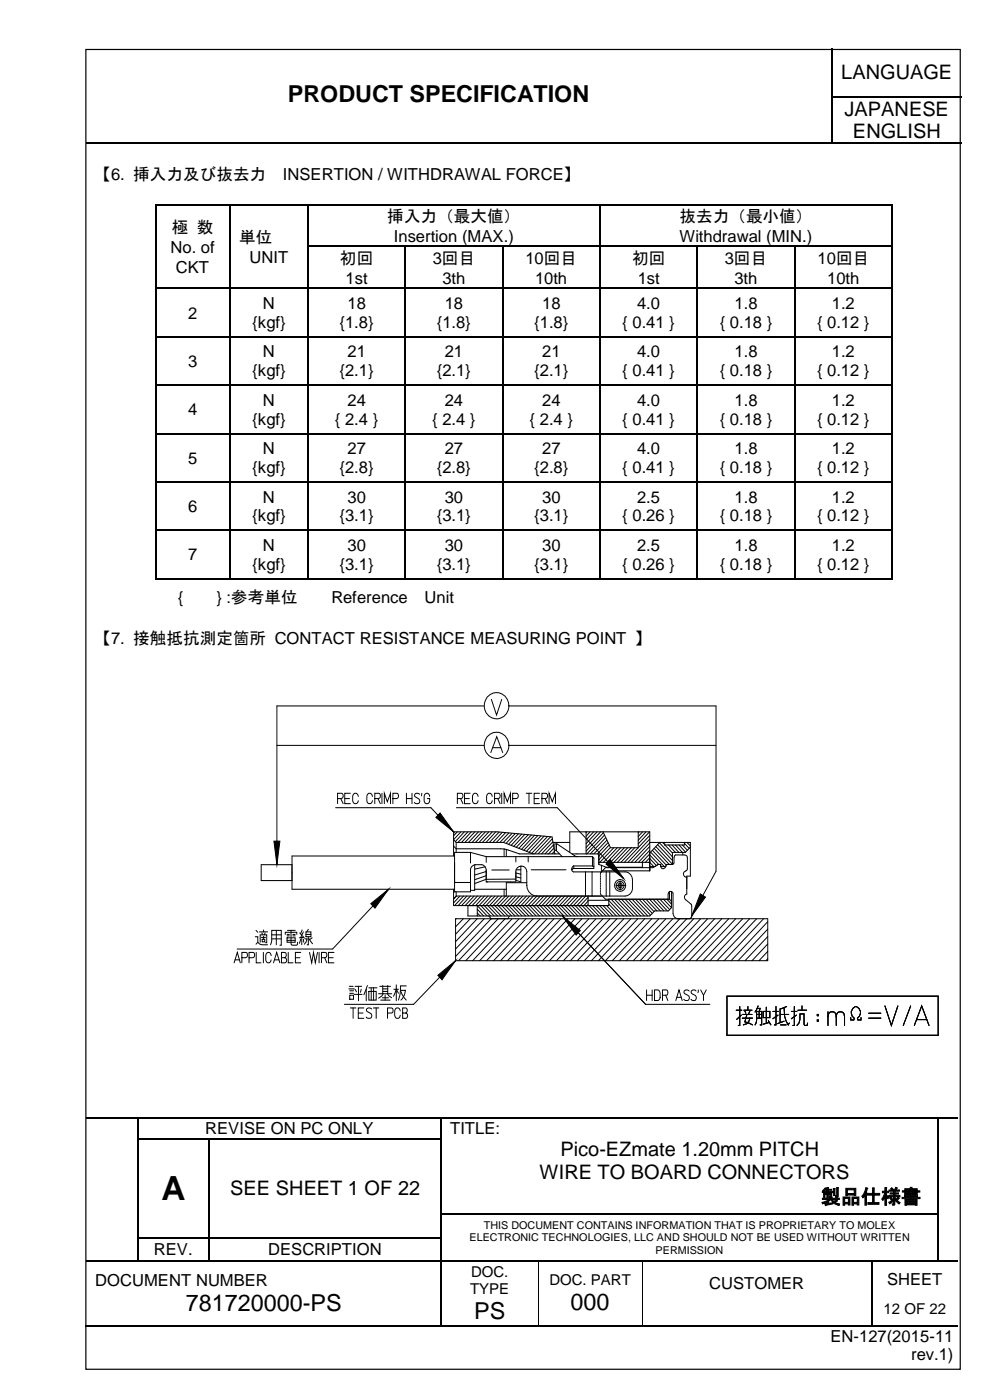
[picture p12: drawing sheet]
<svg xmlns="http://www.w3.org/2000/svg" width="210mm" height="297mm" viewBox="0 0 210 297" stroke-linecap="round" stroke-linejoin="round" font-family="sans-serif">
<g fill="none" stroke="#000" stroke-width=".25">
<path d="M176.4 10.2v10.2M18.2 30.4h158M176.4 20.6v9.7M176.5 20.5h27.4M176.5 30.4h27.4M18.2 237.2h10.9M29.3 237.3v4.2M29.4 237.2h64M93.5 237.3v4.2M93.6 237.2h105.2M198.9 237.3v4.2M199 237.2h4.1"/>
<path d="M29.3 241.8v5M29.3 247.1v5M29.3 252.3v5.1M29.3 257.7v4.7M29.4 241.7h14.8M44.3 241.8v5M44.3 247.1v5M44.3 252.3v5.1M44.3 257.7v4.7M44.5 241.7h48.9M93.5 241.8v5M93.5 247.1v5"/>
<path d="M93.5 252.3v5.1M93.5 257.7v4.7M93.6 257.5h105.2M198.9 241.8v5M198.9 247.1v5M198.9 252.3v5.1M198.9 257.7v4.7M18.2 267.5h10.9M29.3 262.7v4.7M29.4 262.5h14.8M29.4 267.5h14.8M44.3 262.7v4.7"/>
<path d="M44.5 262.5h48.9M44.5 267.5h48.9M93.5 262.7v4.7M93.5 267.6v13.5M93.6 267.5h20.4M114.3 267.5h21.7M136.3 267.5h48.4M184.8 267.6v13.5M184.9 267.5h13.9M198.9 262.7v4.7M199 267.5h4.1M18 281.2h75.4"/>
<path d="M93.6 281.2h20.4M114.3 281.2h21.7M136.3 281.2h48.4M184.9 281.2h18.2"/>
</g>
<g fill="#000">
<path d="M176.2 20.4h.3v.2h-.3z" fill-rule="evenodd"/>
<path d="M176.2 30.3h.3v.3h-.3z" fill-rule="evenodd"/>
<path d="M29.1 237.1h.3v.2h-.3z" fill-rule="evenodd"/>
<path d="M93.4 237.1h.2v.2h-.2z" fill-rule="evenodd"/>
<path d="M198.8 237.1h.2v.2h-.2z" fill-rule="evenodd"/>
<path d="M29.1 241.5h.3v.3h-.3z" fill-rule="evenodd"/>
<path d="M29.1 246.8h.3v.3h-.3z" fill-rule="evenodd"/>
<path d="M29.1 252.1h.3v.2h-.3z" fill-rule="evenodd"/>
<path d="M29.1 257.4h.3v.3h-.3z" fill-rule="evenodd"/>
<path d="M44.2 241.5h.3v.3h-.3z" fill-rule="evenodd"/>
<path d="M44.2 246.8h.3v.3h-.3z" fill-rule="evenodd"/>
<path d="M44.2 252.1h.3v.2h-.3z" fill-rule="evenodd"/>
<path d="M44.2 257.4h.3v.3h-.3z" fill-rule="evenodd"/>
<path d="M93.4 241.5h.2v.3h-.2z" fill-rule="evenodd"/>
<path d="M93.4 246.8h.2v.3h-.2z" fill-rule="evenodd"/>
<path d="M93.4 252.1h.2v.2h-.2z" fill-rule="evenodd"/>
<path d="M93.4 257.4h.2v.3h-.2z" fill-rule="evenodd"/>
<path d="M198.8 241.5h.2v.3h-.2z" fill-rule="evenodd"/>
<path d="M198.8 246.8h.2v.3h-.2z" fill-rule="evenodd"/>
<path d="M198.8 252.1h.2v.2h-.2z" fill-rule="evenodd"/>
<path d="M198.8 257.4h.2v.3h-.2z" fill-rule="evenodd"/>
<path d="M29.1 262.4h.3v.3h-.3z" fill-rule="evenodd"/>
<path d="M29.1 267.4h.3v.2h-.3z" fill-rule="evenodd"/>
<path d="M44.2 262.4h.3v.3h-.3z" fill-rule="evenodd"/>
<path d="M44.2 267.4h.3v.2h-.3z" fill-rule="evenodd"/>
<path d="M93.4 262.4h.2v.3h-.2z" fill-rule="evenodd"/>
<path d="M93.4 267.4h.2v.2h-.2z" fill-rule="evenodd"/>
<path d="M114 267.4h.3v.2h-.3z" fill-rule="evenodd"/>
<path d="M136 267.4h.3v.2h-.3z" fill-rule="evenodd"/>
<path d="M184.7 267.4h.2v.2h-.2z" fill-rule="evenodd"/>
<path d="M198.8 262.4h.2v.3h-.2z" fill-rule="evenodd"/>
<path d="M198.8 267.4h.2v.2h-.2z" fill-rule="evenodd"/>
<path d="M93.4 281.1h.2v.2h-.2z" fill-rule="evenodd"/>
<path d="M114 281.1h.3v.2h-.3z" fill-rule="evenodd"/>
<path d="M136 281.1h.3v.2h-.3z" fill-rule="evenodd"/>
<path d="M184.7 281.1h.2v.2h-.2z" fill-rule="evenodd"/>
</g>
<path d="M114.1 267.6v13.5M136.1 267.6v13.5" fill="none" stroke="#000" stroke-width=".21"/>
<path d="M58.5 15.8h112.4v9.7h-112.4z" fill-rule="evenodd" fill="#fff"/>
<g fill="none" stroke="#000" stroke-width=".25">
<path d="M18.2 10.5h185.4v280h-185.4zM33 43.5v8.7M33 52.4v8.7M33.1 43.4h15.5M48.8 43.5v8.7M48.8 52.4v8.7M48.9 43.4h16.3M65.3 43.5v8.7M65.3 52.4v8.7M65.4 43.4h61.7M65.4 52.3h20.4M86 52.4v8.7"/>
<path d="M86.1 52.3h20.4M106.6 52.4v8.7M106.7 52.3h20.4M127.2 43.5v8.7M127.2 52.4v8.7M127.4 43.4h61.6M127.4 52.3h20.3M147.9 52.4v8.7M148 52.3h20.4M168.5 52.4v8.7M168.6 52.3h20.4M189.1 43.5v8.7"/>
<path d="M189.1 52.4v8.7M33 61.3v10M33 71.6v10M33.1 61.2h15.5M33.1 71.5h15.5M48.8 61.3v10M48.8 71.6v10M48.9 61.2h16.3M48.9 71.5h16.3M65.3 61.3v10M65.3 71.6v10M65.4 61.2h20.4"/>
<path d="M65.4 71.5h20.4M86 61.3v10M86 71.6v10M86.1 61.2h20.4M86.1 71.5h20.4M106.6 61.3v10M106.6 71.6v10M106.7 61.2h20.4M106.7 71.5h20.4M127.2 61.3v10M127.2 71.6v10M127.4 61.2h20.3"/>
<path d="M127.4 71.5h20.3M147.9 61.3v10M147.9 71.6v10M148 61.2h20.4M148 71.5h20.4M168.5 61.3v10M168.5 71.6v10M168.6 61.2h20.4M168.6 71.5h20.4M189.1 61.3v10M189.1 71.6v10M33 81.8v10.1"/>
<path d="M33 92.1v10M33.1 81.7h15.5M33.1 92h15.5M48.8 81.8v10.1M48.8 92.1v10M48.9 81.7h16.3M48.9 92h16.3M65.3 81.8v10.1M65.3 92.1v10M65.4 81.7h20.4M65.4 92h20.4M86 81.8v10.1"/>
<path d="M86 92.1v10M86.1 81.7h20.4M86.1 92h20.4M106.6 81.8v10.1M106.6 92.1v10M106.7 81.7h20.4M106.7 92h20.4M127.2 81.8v10.1M127.2 92.1v10M127.4 81.7h20.3M127.4 92h20.3M147.9 81.8v10.1"/>
<path d="M147.9 92.1v10M148 81.7h20.4M148 92h20.4M168.5 81.8v10.1M168.5 92.1v10M168.6 81.7h20.4M168.6 92h20.4M189.1 81.8v10.1M189.1 92.1v10M33 102.4v10M33 112.7v10M33.1 102.3h15.5"/>
<path d="M33.1 112.5h15.5M48.8 102.4v10M48.8 112.7v10M48.9 102.3h16.3M48.9 112.5h16.3M65.3 102.4v10M65.3 112.7v10M65.4 102.3h20.4M65.4 112.5h20.4M86 102.4v10M86 112.7v10M86.1 102.3h20.4"/>
<path d="M86.1 112.5h20.4M106.6 102.4v10M106.6 112.7v10M106.7 102.3h20.4M106.7 112.5h20.4M127.2 102.4v10M127.2 112.7v10M127.4 102.3h20.3M127.4 112.5h20.3M147.9 102.4v10M147.9 112.7v10M148 102.3h20.4"/>
<path d="M148 112.5h20.4M168.5 102.4v10M168.5 112.7v10M168.6 102.3h20.4M168.6 112.5h20.4M189.1 102.4v10M189.1 112.7v10M33.1 122.8h15.5M48.9 122.8h16.3M65.4 122.8h20.4M86.1 122.8h20.4M106.7 122.8h20.4"/>
<path d="M127.4 122.8h20.3M148 122.8h20.4M168.6 122.8h20.4"/>
</g>
<g fill="#000">
<path d="M93.3 172.5l2.9 4-3.8-3.1zM58.1 178.5h1.2l-.6 4.9zM78.6 191.7l3.8-3-2.9 4zM119.2 194.3l3.8 3.1-.9 1zM129.4 182.4l2.8 4-3.7-3.1zM148.5 189.6l1.1 .7-2.9 4zM92.8 206.9l3.8-3.1-2.9 4.1z"/>
<path d="M32.9 43.3h.2v.2h-.2z" fill-rule="evenodd"/>
<path d="M32.9 43.3h.2v.2h-.2z" fill-rule="evenodd"/>
<path d="M32.9 52.2h.2v.2h-.2z" fill-rule="evenodd"/>
<path d="M48.6 43.3h.3v.2h-.3z" fill-rule="evenodd"/>
<path d="M48.6 52.2h.3v.2h-.3z" fill-rule="evenodd"/>
<path d="M65.2 43.3h.2v.2h-.2z" fill-rule="evenodd"/>
<path d="M65.2 52.2h.2v.2h-.2z" fill-rule="evenodd"/>
<path d="M85.8 52.2h.3v.2h-.3z" fill-rule="evenodd"/>
<path d="M106.5 52.2h.2v.2h-.2z" fill-rule="evenodd"/>
<path d="M127.1 43.3h.3v.2h-.3z" fill-rule="evenodd"/>
<path d="M127.1 52.2h.3v.2h-.3z" fill-rule="evenodd"/>
<path d="M147.7 52.2h.3v.2h-.3z" fill-rule="evenodd"/>
<path d="M168.4 52.2h.2v.2h-.2z" fill-rule="evenodd"/>
<path d="M189 43.3h.3v.2h-.3z" fill-rule="evenodd"/>
<path d="M189 43.3h.3v.2h-.3z" fill-rule="evenodd"/>
<path d="M189 52.2h.3v.2h-.3z" fill-rule="evenodd"/>
<path d="M32.9 61.1h.2v.2h-.2z" fill-rule="evenodd"/>
<path d="M32.9 71.3h.2v.3h-.2z" fill-rule="evenodd"/>
<path d="M48.6 61.1h.3v.2h-.3z" fill-rule="evenodd"/>
<path d="M48.6 71.3h.3v.3h-.3z" fill-rule="evenodd"/>
<path d="M65.2 61.1h.2v.2h-.2z" fill-rule="evenodd"/>
<path d="M65.2 71.3h.2v.3h-.2z" fill-rule="evenodd"/>
<path d="M85.8 61.1h.3v.2h-.3z" fill-rule="evenodd"/>
<path d="M85.8 71.3h.3v.3h-.3z" fill-rule="evenodd"/>
<path d="M106.5 61.1h.2v.2h-.2z" fill-rule="evenodd"/>
<path d="M106.5 71.3h.2v.3h-.2z" fill-rule="evenodd"/>
<path d="M127.1 61.1h.3v.2h-.3z" fill-rule="evenodd"/>
<path d="M127.1 71.3h.3v.3h-.3z" fill-rule="evenodd"/>
<path d="M147.7 61.1h.3v.2h-.3z" fill-rule="evenodd"/>
<path d="M147.7 71.3h.3v.3h-.3z" fill-rule="evenodd"/>
<path d="M168.4 61.1h.2v.2h-.2z" fill-rule="evenodd"/>
<path d="M168.4 71.3h.2v.3h-.2z" fill-rule="evenodd"/>
<path d="M189 61.1h.3v.2h-.3z" fill-rule="evenodd"/>
<path d="M189 71.3h.3v.3h-.3z" fill-rule="evenodd"/>
<path d="M32.9 81.6h.2v.2h-.2z" fill-rule="evenodd"/>
<path d="M32.9 91.9h.2v.2h-.2z" fill-rule="evenodd"/>
<path d="M48.6 81.6h.3v.2h-.3z" fill-rule="evenodd"/>
<path d="M48.6 91.9h.3v.2h-.3z" fill-rule="evenodd"/>
<path d="M65.2 81.6h.2v.2h-.2z" fill-rule="evenodd"/>
<path d="M65.2 91.9h.2v.2h-.2z" fill-rule="evenodd"/>
<path d="M85.8 81.6h.3v.2h-.3z" fill-rule="evenodd"/>
<path d="M85.8 91.9h.3v.2h-.3z" fill-rule="evenodd"/>
<path d="M106.5 81.6h.2v.2h-.2z" fill-rule="evenodd"/>
<path d="M106.5 91.9h.2v.2h-.2z" fill-rule="evenodd"/>
<path d="M127.1 81.6h.3v.2h-.3z" fill-rule="evenodd"/>
<path d="M127.1 91.9h.3v.2h-.3z" fill-rule="evenodd"/>
<path d="M147.7 81.6h.3v.2h-.3z" fill-rule="evenodd"/>
<path d="M147.7 91.9h.3v.2h-.3z" fill-rule="evenodd"/>
<path d="M168.4 81.6h.2v.2h-.2z" fill-rule="evenodd"/>
<path d="M168.4 91.9h.2v.2h-.2z" fill-rule="evenodd"/>
<path d="M189 81.6h.3v.2h-.3z" fill-rule="evenodd"/>
<path d="M189 91.9h.3v.2h-.3z" fill-rule="evenodd"/>
<path d="M32.9 102.1h.2v.3h-.2z" fill-rule="evenodd"/>
<path d="M32.9 112.4h.2v.3h-.2z" fill-rule="evenodd"/>
<path d="M48.6 102.1h.3v.3h-.3z" fill-rule="evenodd"/>
<path d="M48.6 112.4h.3v.3h-.3z" fill-rule="evenodd"/>
<path d="M65.2 102.1h.2v.3h-.2z" fill-rule="evenodd"/>
<path d="M65.2 112.4h.2v.3h-.2z" fill-rule="evenodd"/>
<path d="M85.8 102.1h.3v.3h-.3z" fill-rule="evenodd"/>
<path d="M85.8 112.4h.3v.3h-.3z" fill-rule="evenodd"/>
<path d="M106.5 102.1h.2v.3h-.2z" fill-rule="evenodd"/>
<path d="M106.5 112.4h.2v.3h-.2z" fill-rule="evenodd"/>
<path d="M127.1 102.1h.3v.3h-.3z" fill-rule="evenodd"/>
<path d="M127.1 112.4h.3v.3h-.3z" fill-rule="evenodd"/>
<path d="M147.7 102.1h.3v.3h-.3z" fill-rule="evenodd"/>
<path d="M147.7 112.4h.3v.3h-.3z" fill-rule="evenodd"/>
<path d="M168.4 102.1h.2v.3h-.2z" fill-rule="evenodd"/>
<path d="M168.4 112.4h.2v.3h-.2z" fill-rule="evenodd"/>
<path d="M189 102.1h.3v.3h-.3z" fill-rule="evenodd"/>
<path d="M189 112.4h.3v.3h-.3z" fill-rule="evenodd"/>
<path d="M32.9 122.7h.2v.2h-.2z" fill-rule="evenodd"/>
<path d="M32.9 122.7h.2v.2h-.2z" fill-rule="evenodd"/>
<path d="M48.6 122.7h.3v.2h-.3z" fill-rule="evenodd"/>
<path d="M65.2 122.7h.2v.2h-.2z" fill-rule="evenodd"/>
<path d="M85.8 122.7h.3v.2h-.3z" fill-rule="evenodd"/>
<path d="M106.5 122.7h.2v.2h-.2z" fill-rule="evenodd"/>
<path d="M127.1 122.7h.3v.2h-.3z" fill-rule="evenodd"/>
<path d="M147.7 122.7h.3v.2h-.3z" fill-rule="evenodd"/>
<path d="M168.4 122.7h.2v.2h-.2z" fill-rule="evenodd"/>
<path d="M189 122.7h.3v.2h-.3z" fill-rule="evenodd"/>
<path d="M189 122.7h.3v.2h-.3z" fill-rule="evenodd"/>
</g>
<g fill="none" stroke="#000" stroke-width=".21">
<path d="M58.7 158.1h43.9M102.6 149.8h-43.9v33.6M103.3 156.3a2.7 2.7 0 0 1 3.7-.2 2.7 2.7 0 0 1 .4 3.7 2.7 2.7 0 0 1-3.9 .4 2.7 2.7 0 0 1-.2-3.9zM103.3 147.9a2.7 2.7 0 0 1 3.7-.2 2.7 2.7 0 0 1 .4 3.7 2.7 2.7 0 0 1-3.9 .4 2.7 2.7 0 0 1-.2-3.9zM104.1 159.7l1.2-3.4 1.3 3.4M104.2 148.4l1.1 3.3 1.1-3.3M104.5 158.6h1.7M107.9 158.1h43.9M107.9 149.8h43.9v35l-5.1 9.5M58.1 178.5h1.2l-.6 4.9zM71.1 171.4h20.3l4.8 5.1M71.6 169.4h.8a.6 .6 0 0 0 .4-.5 .6 .6 0 0 0-.4-.6h-.8v2.2"/>
<path d="M72.2 169.4l.6 1.1M73.1 169.4h1M74.3 168.3h-1.2v2.2h1.2M76 169a.6 .6 0 0 0-.6-.7 .6 .6 0 0 0-.6 .7v.9a.59 .59 0 0 0 .6 .6 .59 .59 0 0 0 .6-.6M79 169a.6 .6 0 0 0-.6-.7 .6 .6 0 0 0-.6 .7v.9a.59 .59 0 0 0 .6 .6 .59 .59 0 0 0 .6-.6M79.5 169.4h.8a.6 .6 0 0 0 .4-.5 .6 .6 0 0 0-.4-.6h-.8v2.2M80.1 169.4l.5 1.1M81 168.3v2.2M81.5 170.5v-2.2l.6 1.8 .7-1.8v2.2M83.3 169.4h.8a.6 .6 0 0 0 .4-.5 .6 .6 0 0 0-.4-.6h-.8v2.2M86.2 169.4h1.1M86.2 168.3v2.2"/>
<path d="M87.3 168.3v2.2M88.9 168.5a.52 .52 0 0 0-.7-.2 .52 .52 0 0 0-.1 .8l.6 .4a.61 .61 0 0 1 .1 .9 .61 .61 0 0 1-.9-.2M89.4 168.3l-.1 .5M91.1 169a.6 .6 0 0 0-.6-.7 .6 .6 0 0 0-.6 .7v.9a.59 .59 0 0 0 .6 .6 .59 .59 0 0 0 .6-.6v-.5h-.5M93.3 172.5l2.9 4-3.8-3.1zM96.2 176.5h9.2l11.6 1.1 .6 3.6M96.2 176.5v5.1M96.2 179.5l.5 .6h10.2M96.2 176.5v.1M96.7 178.7h10.1l6.2 2.5M96.7 178.7v2.1M96.8 171.4h21.3l14.1 15-3.3-3.5"/>
<path d="M97 169.4h.8a.6 .6 0 0 0 .4-.5 .6 .6 0 0 0-.4-.6h-.8v2.2M97 176.5l-.8 .8M97.6 169.4l.5 1.1M97.7 176.5l-1.5 1.6 .5 .6M98.4 176.5l-1.9 2M98.5 169.4h1M99.2 176.5l-2.1 2.2M99.7 168.3h-1.2v2.2h1.2M99.9 176.5l-2 2.2M100.7 176.5l-2.1 2.2M101.4 169a.6 .6 0 0 0-.6-.7 .6 .6 0 0 0-.6 .7v.9a.59 .59 0 0 0 .6 .6 .59 .59 0 0 0 .6-.6M101.4 176.5l-2.1 2.2"/>
<path d="M102.2 176.5l-2.1 2.2M102.9 176.5l-2.1 2.2M103.6 176.5l-2 2.2M104.3 169a.6 .6 0 0 0-.5-.7 .6 .6 0 0 0-.6 .7v.9a.59 .59 0 0 0 .6 .6 .59 .59 0 0 0 .5-.6M104.4 176.5l-2.1 2.2M104.9 169.4h.8a.6 .6 0 0 0 .3-.5 .6 .6 0 0 0-.3-.6h-.8v2.2M105.1 176.5l-2.1 2.2M105.5 169.4l.5 1.1M105.8 176.5l-2 2.2M106.4 168.3v2.2M106.5 176.6l-2 2.1M106.9 170.5v-2.2l.7 1.8 .6-1.8v2.2"/>
<path d="M107.2 176.7l-2 2M107.9 176.7l-1.9 2M108.6 176.8l-1.9 1.9M108.7 169.4h.8a.6 .6 0 0 0 .4-.5 .6 .6 0 0 0-.4-.6h-.8v2.2M109.2 176.8l-1.9 2.1M109.9 176.9l-2.1 2.2M110.6 177l-2.2 2.4M111.3 177l-2.4 2.6M111.6 168.3h1.1M112 177.1l-2.5 2.7M112.2 168.3v2.2M112.7 177.2l-2.7 2.8"/>
<path d="M113.2 169.4h1.1M113.3 177.2l-2.8 3M114 177.3l-2.9 3.1M114.4 168.3h-1.2v2.2h1.2M114.7 177.3l-3.1 3.3M114.9 169.4h.8a.6 .6 0 0 0 .4-.5 .6 .6 0 0 0-.4-.6h-.8v2.2M115.4 177.4l-3.2 3.4M115.6 169.4l.5 1.1M116.1 177.5l-3.4 3.6M116.4 170.5v-2.2l.7 1.8 .7-1.8v2.2M116.7 177.5l-3.4 3.7M117.1 177.9l-3.1 3.3"/>
<path d="M117.2 178.6l-2.4 2.6M117.3 178.7h3.5M117.3 179.3l-1.8 1.9M117.4 179.9l-1.1 1.3M118 179v1.5M124.3 176.5v4.7M124.4 176.5l-.1 .1M125.1 176.5l-.8 .9M125.9 176.5l-1.6 1.7M126.6 176.5l-2.3 2.5M127.3 176.5l-3 3.3M127.8 176.5l1.6 3.3h5.9v-3.3"/>
<path d="M127.9 176.7l-3.6 3.9M128.2 177.2l-3.8 4M128.4 177.7l-3.3 3.5M128.7 178.2l-2.8 3M128.9 178.8l-2.2 2.4M129.1 179.3l-2.1 2.3M129.4 179.8l-2.4 2.6M130.1 179.8l-2.9 3.1M130.9 179.8l-3 3.1M131.6 179.8l-2.9 3.1M132.4 179.8l-3 3.1M133.1 179.8l-2.9 3.1"/>
<path d="M133.8 179.8l-2.9 3.1M134.6 179.8l-3 3.1M135.5 176.5l-.2 .2M136.2 176.5l-.9 1M137 176.5l-1.7 1.8M137.7 176.5l-2.4 2.5M137.8 179.6l-3.2 3.3M137.8 178l-4.7 4.9M137.8 178.8l-4 4.1M137.8 177.2l-5.4 5.7M137.8 178.7h8.6v7.2h-.8v3.7M138.7 180l3.2 3.4"/>
<path d="M139 179.6l3.6 3.8M139.4 179.2l3.2 3.3M139.8 178.8l2.8 3M139.9 178.7l-2.1 2.3M140.5 178.7l.4 .5M140.9 178.7v.6h4.2v-.6M141 179.3l1.6 1.7M141.7 179.3l1.5 1.5M142.5 179.3l1.4 1.5M143.2 179.3l1.5 1.5M144 179.3l1.3 1.5M144.7 179.3l1 1.1"/>
<path d="M145.1 178.9l1 1.1M145.6 178.7l.8 .7M146.4 179.7l-1.1 1.1h-2.7v2.6M54.1 198.7h.6v1.2l-.4 .4M54.3 197.4l.4 .4M54.7 199.9l.4 .4 .5 .1h1.1M55 197.7h1.7M55.2 199.9v-1.6h1.4v1.7h-.3M55.4 198.9h.9M55.5 197.9l.2 .3M55.6 199.3h.5v.5h-.5zM55.9 197.3v.4"/>
<path d="M55.9 198.6v.7M56.2 197.9l-.2 .4M57.6 198.3h2M57.6 199.2h2M58.6 197.4v3M60.5 198.2v-.4h2.4v.4M60.9 199h1.7v.9h-1.7zM60.9 198.6h.5M60.9 198.2h.5M60.9 199.5h1.7M60.9 197.4h1.7M61.7 199l.1 1.4 1 .1 .3-.2v-.4"/>
<path d="M61.7 197.4v1.3M61.9 183.4h-6.5v3.4h6.5M62.1 198.6h.5M62.1 198.2h.5M63.6 197.9l.4 .5M63.7 199.3l-.2 .8M64 199v1.4M64.1 197.3l-.4 .8M64.1 198.6l.4 .4M64.3 198.9l-.8 .1M64.3 199.3l.1 .6M64.3 197.7l-.6 1.3"/>
<path d="M64.7 199.2h.4l-.2 .7-.4 .4M64.9 197.7h1v1h-1zM64.9 198.2h1M65.4 198.7v1.7h-.3M65.4 197.2l-.4 .5M65.5 199.2l.8 1M66.2 199l-.6 .4M78.6 191.7l3.8-3-2.9 4zM79.1 192.2l3.3-3.5-11.9 12.6h-20.2M96.2 188.7v3.4h32.9v-1.3M96.4 189.2h.1M96.4 181.6h-34.5v7.1h34.5"/>
<path d="M96.4 187.2h3.3M96.6 194.9h66.2v8.9h-66.2zM96.7 194.9l-.1 .1M96.7 189.2v.9M96.7 190.1l-.5 .5M96.8 190.1l-.6 .7M97.5 190.1l-1.3 1.4M98.2 194.9l-1.6 1.7M98.3 190.1l-1.9 2M99 190.1l-1.9 2M99.2 192.1v2.2h38.6l1-1.1h2.9l.7-.6M99.7 194.9l-3.1 3.3"/>
<path d="M99.7 190.1l-1.8 2M99.7 180.8v2.3M99.7 180.8h-3.3v8.4M99.7 180.8l3.4 .9M100.5 190.1l-1.9 2M100.6 183.4v5.5h-.9M100.6 188.7h6.7M101.2 194.9l-4.6 4.9M101.2 194.3v-2.2l2.1 2.2M101.2 192.9l1.3 1.4M101.2 193.7l.6 .6M101.2 190.1l-1.9 2"/>
<path d="M101.9 192.1l2.1 2.2M102 190.1l-1.9 2M102.7 194.9l-6.1 6.4M102.7 192.1l2.1 2.2M102.7 190.1l-1.9 2M102.9 183.9l-2.3 .5M103.1 181.7v1.2M103.1 184.9l-2.5 .7M103.1 185.8l-2.5 .8M103.1 181.7h6.3M103.4 192.1l2.1 2.2M103.5 190.1l-1.9 2"/>
<path d="M103.6 194.3l.5 .6-7.5 8M104.1 192.1l2.1 2.2M104.2 190.1l-1.9 2M104.3 184.6h3.7M104.9 192.1l2.1 2.2M104.9 190.1l-1.9 2M105.6 194.9l-8.4 8.9M105.6 192.1l2.1 2.2M105.7 190.1l-1.9 2M106.4 192.1l2.1 2.2M106.4 190.1l-1.9 2M106.9 180.1v1.6"/>
<path d="M106.9 188.7v1.4M106.9 180.1l.4 .1M107.1 194.9l-8.4 8.9M107.1 192.1l2.1 2.2M107.2 190.1l-1.9 2M107.3 180.2v1.5M107.3 180.2l2.8 1h8.5M107.8 192.1l2.2 2.2M107.9 190.1l-1.9 2M108 194.3l-.3 .6M108.6 194.9l-8.4 8.9M108.6 192.1l2.1 2.2"/>
<path d="M108.6 190.1l-1.8 2M109.3 192.1l2.1 2.2M109.4 181.7h16.2M109.4 190.1l-1.9 2M109.4 181.7v1.2M109.4 186l1 .3M109.4 185.2l1 .3M109.4 186.5h-6.3l-2.5 .9M110 194.9l-8.3 8.9M110.1 192.1l2.1 2.2M110.1 190.1l-1.9 2M110.4 183.8a1.08 1.08 0 0 1 1.3 1.1v3a2.24 2.24 0 0 0 2.1 2.2"/>
<path d="M110.4 183.8a1.12 1.12 0 0 0-1 1.1v2.2h-6.3v-2.5a1.12 1.12 0 0 0-1.1-1.2h-1.2a1.09 1.09 0 0 0-1.1 1.3v4.5h-3.3M110.4 184.5l-1 .1M110.4 183.8v3.3l-1-.3M110.8 192.1l2.1 2.2M110.8 190.1l-1.8 2M111.5 194.9l-8.3 8.9M111.6 192.1l2.1 2.2M111.6 190.1l-1.9 2M111.7 187.3h-4.4v2.8M112 181.7v1.2M112.3 192.1l2.1 2.2M112.3 190.1l-1.8 2"/>
<path d="M112.6 184.5h7.4M113 194.9l-8.4 8.9M113 192.1l2.1 2.2M113.1 190.1l-1.9 2M113.8 192.1l2.1 2.2M113.8 190.1l-1.9 2M114.5 194.9l-8.4 8.9M114.5 192.1l2.1 2.2M114.6 190.1l-1.9 2M115.3 192.1l2 2.2M115.3 190.1l-1.9 2M116 194.9l-8.4 8.9"/>
<path d="M116 192.1l2.1 2.2M116 190.1l-1.8 2M116.7 192.1l2.1 2.2M116.8 190.1l-1.9 2M117.5 194.9l-8.4 8.9M117.5 192.1l2.1 2.2M117.5 190.1l-1.8 2M117.6 180.6l-.6 .6M118 180.5l-.4-.1v-1.4h.5l3.8 2.6M118 180.5l1.2 1.2M118.2 192.1l2.1 2.2M118.3 190.1l-1.9 2"/>
<path d="M118.9 194.9l-8.4 8.9M118.9 192.1l2.2 2.2M119 190.1l-1.9 2M119.2 194.3l3.8 3.1-.9 1zM119.2 194.3l17.7 18.8h13.6M119.7 192.1l2.1 2.2M119.7 190.1l-1.9 2M120.4 194.9l-8.3 8.9M120.5 192.1l2 2.2M120.5 190.1l-1.9 2M120.8 180.9v-4.4h17v8.2h-10.1M121.2 192.1l2.1 2.2"/>
<path d="M121.2 184.5l.4 .5h10.9a1.58 1.58 0 0 1 1.6 1.6 3.3 3.3 0 0 1-.6 3.1l-1 .4h-35.8M121.2 190.1l-1.9 2M121.3 181.2h5.7v2.2l.5 .2M121.6 184.3l-.4 .2M121.6 183.7l-.3 .2-.1 .6M121.6 183.7v.6M121.6 183.7h4M121.8 181.6l.7 .1M121.9 194.9l-8.4 8.9M121.9 192.1l2.1 2.2M122 190.1l-1.9 2M122.7 192.1l2.1 2.2"/>
<path d="M122.7 190.1l-1.9 2M123.4 194.9l-8.4 8.9M123.4 192.1l2.1 2.2M123.5 190.1l-1.9 2M124.1 192.1l2.1 2.2M124.1 185v5.1M124.2 190.1l-1.9 2M124.7 191.9l-.2 .2M124.7 190.4l-1.7 1.7M124.7 191h4.4l3 3.3M124.7 191.2l-.9 .9M124.7 190.1v2"/>
<path d="M124.8 194.9l-8.3 8.9M124.9 192.1l2.1 2.2M125.5 185v5.1M125.6 183.7l.3 .1M125.6 181.7v2M125.6 192.1l2.1 2.2M125.6 181.7l.3 .4v2.2h-4.3M126.4 194.9l-8.4 8.9M126.4 192.1l2.1 2.2M127 182.9h10.8l.8 .9M127.1 192.1l2.1 2.2M127.3 185.5v.2"/>
<path d="M127.3 185.9v.2M127.3 186.2v.2M127.3 186.6v.2M127.3 187v.1M127.3 187.3v.2M127.3 187.7v.2M127.3 188v.2M127.3 188.4v.2M127.3 188.8v.1M127.3 189.1v.2M127.3 189.5v.1M127.3 189.6l.1 .2"/>
<path d="M127.5 185l-.2 .3M127.5 183.6l1 .4h7.7M127.5 183.6v1.4M127.5 189.9l.8 .9h13.6M127.8 194.9l-8.4 8.9M127.8 192.1l2.2 2.2M128.5 185v5.1M128.6 192.1l2.1 2.2M129.1 191.8l2.3 2.5M129.3 185v5.1M129.3 194.9l-8.4 8.9M129.4 182.4l2.8 4-3.7-3.1z"/>
<path d="M129.6 190.8l3.3 3.5M130 184v.1M130.3 190.8l3.4 3.5M130.6 187.9h1.8M130.8 194.9l-8.4 8.9M131 190.8l3.4 3.5M131.5 186.9v1.9M131.8 190.8l3.3 3.5M132.3 194.9l-8.4 8.9M132.5 190.8l3.4 3.5M133.2 190.8l3.4 3.5M133.7 194.9l-8.3 8.9"/>
<path d="M134 190.8l3.3 3.5M134.7 190.8l3.2 3.3M135.2 194.9l-8.3 8.9M135.5 190.8l2.8 3M136.2 182.9v1.2M136.2 190.8l2.4 2.6M136.7 194.9l-8.4 8.9M137 190.8l2.3 2.4M137.7 190.8l2.3 2.4M137.8 181.2l-1.7 1.7M137.8 181.4l1.9 2M137.8 182.1l1.3 1.5"/>
<path d="M137.8 183.7l.1 .1M137.8 182.7l-.3 .2M137.8 182l-1 .9M137.8 180.4l-2.4 2.5M137.8 183.8h1M137.9 180.7l2.9 3.1M138.2 194.9l-8.4 8.9M138.3 180.4l3 3.1M138.4 190.8l2.4 2.4M138.8 183.8l.7-.4h.6v.4M138.8 183.8l-.4 .3h-10.1l-.8 .9M139.2 190.8l2.3 2.4"/>
<path d="M139.7 194.9l-8.4 8.9M139.9 190.8l2.1 2.2M140.1 183.8l.3 .5a.64 .64 0 0 0 .7-.5M140.1 183.8h1M140.7 190.8l1.7 1.8M141.2 194.9l-8.4 8.9M141.4 190.8l1 1M141.6 189.6v1.2M141.7 189.6v-.2a.52 .52 0 0 1 .6-.3 .52 .52 0 0 1 .4 .5v4.2a1.12 1.12 0 0 0 1 1.1M141.9 189.2v1.6M141.9 190.8l.5 .4M142.4 189.2v3.4"/>
<path d="M142.6 183.4h-1.3l-.2 .4M142.6 194.9l-8.3 8.9M142.9 183.1l-.3 .3M144.1 194.9l-8.4 8.9M144.8 180.8v.6M145.2 181.4h-2l-.3 .5v1.2M145.2 181.4l.5 .3v2.6a.73 .73 0 0 1-.6 .7 .68 .68 0 0 0-.2 .7 .68 .68 0 0 0 .7 .4M145.6 194.9l-8.4 8.9M145.6 189.6a.7 .7 0 0 0-.5 .6 .7 .7 0 0 0 .2 .7l1.3 1 .1 2.4M146.7 194.4l-.3 .4-.2 .1M147.1 194.9l-8.4 8.9M148.5 189.6l1.1 .7-2.9 4z"/>
<path d="M148.6 194.9l-8.4 8.9M149 190l-2.3 4.3M150 194.9l-8.3 8.9M151.5 194.9l-8.3 8.9M153 194.9l-8.4 8.9M154.5 194.9l-8.4 8.9M156 194.9l-8.4 8.9M157.5 194.9l-8.4 8.9M158.9 194.9l-8.4 8.9M160.4 194.9l-8.4 8.9M161.9 194.9l-8.4 8.9M162.8 198.7l-4.8 5.1"/>
<path d="M162.8 197.1l-6.3 6.7M162.8 195.5l-7.8 8.3M49.6 204.3l.7-2.2 .6 2.2M49.8 203.6h1M51.3 203.2h.8a.6 .6 0 0 0 .4-.6 .6 .6 0 0 0-.4-.5h-.8v2.2M52.8 203.2h.8a.6 .6 0 0 0 .4-.6 .6 .6 0 0 0-.4-.5h-.8v2.2M54.3 202.1v2.2h1M55.8 202.1v2.2M57.4 200.4l.2-.8v-2.2h2v3.1h-.3M57.5 202.7a.58 .58 0 0 0-.6-.7 .58 .58 0 0 0-.6 .7v.9a.57 .57 0 0 0 .6 .7 .57 .57 0 0 0 .6-.7M58 204.3l.7-2.2 .6 2.2M58.2 203.6h.9"/>
<path d="M59.7 203.2h.7a.57 .57 0 0 1 .4 .5 .57 .57 0 0 1-.4 .6h-.7v-2.2h.6a.61 .61 0 0 1 .4 .5 .61 .61 0 0 1-.3 .6M61.1 202.1v2.2h1M62.6 203.2h1M63.8 202.1h-1.2v2.2h1.2M65.6 202.1l.5 2.2 .4-2.2 .3 2.2 .5-2.2M67.6 202.1v2.2M68.2 203.2h.7a.6 .6 0 0 0 .4-.6 .6 .6 0 0 0-.4-.5h-.7v2.2M68.8 203.2l.5 1.1M69.6 203.2h1M70.8 202.1h-1.2v2.2h1.2M74 209.8h1.1M74.1 209.3h.8"/>
<path d="M74.1 211.1h.8v.9h-.8zM74.1 210.7h.8M74.1 210.2h.8M74.3 213.8h1.2M74.9 213.8v2.2M75.1 211h1.7M75.3 209.3h1.4M75.3 209.9l.3 .5M76 214.9h1M76 209.3v3M76.6 209.9l-.2 .6M77.1 213.8h-1.1v2.2h1.1"/>
<path d="M77.6 209.9v2.4M77.9 209.1l-.8 1.9M78.2 210.3h1.6v1.9h-1.6zM78.2 209.6h1.7M78.7 209.6v2.6M78.8 214.1a.54 .54 0 0 0-.8-.3 .54 .54 0 0 0-.1 .8l.7 .4a.62 .62 0 0 1 0 1 .62 .62 0 0 1-1-.2M79.2 213.8h1.1M79.2 209.6v2.6M79.8 213.8v2.2M80.3 210.8h2.7M80.5 209.3h2.3M80.7 212.2h2"/>
<path d="M81.1 211.7h1.3M81.1 209.8h1.1M81.1 209.1v1.7M81.1 210.3h1.1M81.2 210.8l-.2 .5-.7 .5M81.7 211.1v1.1M82.1 210.8l.9 .9M82.2 214.9h.8a.57 .57 0 0 0 .3-.5 .57 .57 0 0 0-.3-.6h-.8v2.2M82.2 209.1v1.7M83.5 209.9h1M84 208.9v3.4M84.5 210.7l-.5-.8-.6 1.5"/>
<path d="M84.9 214.5a.59 .59 0 0 0-.6-.7 .59 .59 0 0 0-.6 .7 1.65 1.65 0 0 0 .2 1.4 .59 .59 0 0 0 .7 .1 .59 .59 0 0 0 .3-.6M84.9 210.1h1.1l-.2 .9-.5 .9-.3 .3M85 210.3l.2 .7 .9 1.2M85.4 214.9h.6a.61 .61 0 0 1 .4 .6 .61 .61 0 0 1-.3 .5h-.7v-2.2h.6l.3 .3v.4l-.3 .4M86.1 209.2h-1.2l-.1 1.8-.3 1.2M92.8 206.9l3.8-3.1-2.9 4.1zM96.6 203.8l-8.9 9.3h-14.7M96.6 203.8l-3.3 3.6M137.1 210v2.3M137.1 211.1h1.2M138.3 210v2.3M138.8 210l.8 .1 .3 .4v1.1l-.3 .6-.8 .1z"/>
<path d="M140.5 211.1h.8a.63 .63 0 0 0 .3-.5 .63 .63 0 0 0-.3-.6h-.8v2.3M141.1 211.1l.5 1.2M143.3 212.3l.7-2.3 .6 2.3M143.5 211.6h.9M146.1 210.2a.55 .55 0 0 0-.8-.2 .55 .55 0 0 0-.1 .8l.7 .4a.63 .63 0 0 1 0 1 .63 .63 0 0 1-.9-.2M147.6 210.2a.53 .53 0 0 0-.8-.1 .53 .53 0 0 0-.1 .7l.7 .4a.63 .63 0 0 1 0 .9 .63 .63 0 0 1-.9-.1M148 210v.6M148.6 210l.5 1.1v1.2M149.7 210l-.6 1.1M154.1 211.3h44.8v8.3h-44.8zM156.1 214.3h1.2M156.8 213.5v4.1h-.3"/>
<path d="M157.2 215.4l-1 .9M157.4 216h2.1M157.5 215.2h1.9M157.7 214.3h1.7M157.9 214.5l.2 .5M158.3 215.2l-.4 1.6 1.6 .6M158.6 213.5v.8M159 216l-.2 .6-.5 .6-.7 .2M159 214.5l-.3 .7M160.1 217.4l.3-.9v-1.9h1.1v2.8h-.3M160.4 215.2h1.1M160.4 216h1"/>
<path d="M160.5 213.9h.7l-.2 .7v1.4M160.7 213.4l-.6 1.3M161.8 214.6h1.4v1.3h-1.4zM162.5 213.7v3.3M162.8 203.4l-.4 .4M162.8 201.8l-1.9 2M162.8 200.3l-3.4 3.5M162.9 216.5l.5 .9M163.1 216.9l-1.3 .4M163.9 214.6h1.1M164.5 213.5v3.9h-.3M165 215.4l-1.1 .7"/>
<path d="M165.4 215.2h1.8M165.5 217.4h1.2M166.2 213.8l.1 1.8 .4 1 .4 .8 .2-.4M166.2 216.6l-1.4 .6M166.8 213.5l-1.4 .6v2.8M167.8 214.6h1.2M168.4 213.5v4.1h-.3M168.8 215.4l-1 .7M169.2 214.3h1.8M170 213.4v.9M171.2 217l-.1 .6h-.5l-.1-2.5h-.9v1.2l-.2 .7-.4 .6M173.3 216.4h.2v.2h-.2z"/>
<path d="M173.3 215.2h.2v.3h-.2zM175.5 214.7v1M177.3 215.7v1.9M178.7 214.8a.89 .89 0 0 0-1 0 .89 .89 0 0 0-.4 .9 .89 .89 0 0 0-.4-.9 .89 .89 0 0 0-1 0l-.4 .9v1.9M178.9 215l-.2-.2 .2 .2 .1 .7v1.9M180.4 215.9v.5h.6l.1-.3a1.57 1.57 0 0 1-.3-2.2l.6-.4a1.29 1.29 0 0 1 1 1 1.29 1.29 0 0 1-.5 1.4v.5h.6v-.5M184.2 216h2.5M184.2 215h2.5M187.6 213.4l1.4 4.2 1.4-4.2M193.1 213.4l-1.6 4.2M193.8 217.6l1.6-4.2 1.6 4.2M194.3 216.3h2.2"/>
<circle cx="131.4" cy="187.8" r="1.22"/>
<circle cx="131.4" cy="187.9" r=".48"/>
<circle cx="131.5" cy="187.8" r=".85"/>
</g>
<text font-size="7.1" x="34.3" y="254.6">A</text>
<g font-size="5">
<text x="61.1" y="21.6">PRODUCT SPECIFICATION</text>
<text x="39.4" y="278.1">781720000-PS</text>
<text x="100.5" y="279.7">PS</text>
<text x="121" y="277.9">000</text>
</g>
<g font-size="4.2">
<text x="178.3" y="16.7">LANGUAGE</text>
<text x="179.1" y="24.5">JAPANESE</text>
<text x="180.8" y="29.4">ENGLISH</text>
<text x="118.8" y="245.3">Pico-EZmate 1.20mm PITCH</text>
<text x="114.4" y="250.1">WIRE TO BOARD CONNECTORS</text>
<text x="48.8" y="253.6">SEE SHEET 1 OF 22</text>
<text x="174" y="255.3">製品仕様書</text>
</g>
<g font-size="3.5">
<text x="20" y="38.1">【6. 挿入力及び抜去力</text>
<text x="60" y="38.1">INSERTION / WITHDRAWAL FORCE】</text>
<text x="82.1" y="47.1">挿入力（最大値）</text>
<text x="144" y="47.1">抜去力（最小値）</text>
<text x="36.2" y="53.8">No. of</text>
<text x="36.5" y="49.5">極 数</text>
<text x="50.7" y="51.5">単位</text>
<text x="83.5" y="51.4">Insertion (MAX.)</text>
<text x="144" y="51.4">Withdrawal (MIN.)</text>
<text x="37.3" y="57.8">CKT</text>
<text x="52.9" y="55.8">UNIT</text>
<text x="72.1" y="56">初回</text>
<text x="91.8" y="56">3回目</text>
<text x="111.4" y="56">10回目</text>
<text x="134" y="56">初回</text>
<text x="153.7" y="56">3回目</text>
<text x="173.3" y="56">10回目</text>
<text x="55.7" y="65.5">N</text>
<text x="73.3" y="60.2">1st</text>
<text x="73.7" y="65.5">18</text>
<text x="93.8" y="60.2">3th</text>
<text x="94.3" y="65.5">18</text>
<text x="113.4" y="60.2">10th</text>
<text x="115" y="65.5">18</text>
<text x="135.1" y="65.5">4.0</text>
<text x="135.2" y="60.2">1st</text>
<text x="155.7" y="60.2">3th</text>
<text x="155.7" y="65.5">1.8</text>
<text x="175.4" y="60.2">10th</text>
<text x="176.4" y="65.5">1.2</text>
<text x="39.9" y="67.6">2</text>
<text x="53.5" y="69.6">{kgf}</text>
<text x="72" y="69.6">{1.8}</text>
<text x="92.6" y="69.6">{1.8}</text>
<text x="113.3" y="69.6">{1.8}</text>
<text x="131.9" y="69.6">{ 0.41 }</text>
<text x="152.6" y="69.6">{ 0.18 }</text>
<text x="173.2" y="69.6">{ 0.12 }</text>
<text x="39.9" y="77.8">3</text>
<text x="55.7" y="75.8">N</text>
<text x="73.7" y="75.8">21</text>
<text x="94.3" y="75.8">21</text>
<text x="115" y="75.8">21</text>
<text x="135.1" y="75.8">4.0</text>
<text x="155.7" y="75.8">1.8</text>
<text x="176.4" y="75.8">1.2</text>
<text x="53.5" y="79.8">{kgf}</text>
<text x="72" y="79.8">{2.1}</text>
<text x="92.6" y="79.8">{2.1}</text>
<text x="113.3" y="79.8">{2.1}</text>
<text x="131.9" y="79.8">{ 0.41 }</text>
<text x="152.6" y="79.8">{ 0.18 }</text>
<text x="173.2" y="79.8">{ 0.12 }</text>
<text x="39.9" y="88.1">4</text>
<text x="55.7" y="86.1">N</text>
<text x="73.7" y="86.1">24</text>
<text x="94.3" y="86.1">24</text>
<text x="115" y="86.1">24</text>
<text x="135.1" y="86.1">4.0</text>
<text x="155.7" y="86.1">1.8</text>
<text x="176.4" y="86.1">1.2</text>
<text x="53.5" y="90.1">{kgf}</text>
<text x="71" y="90.1">{ 2.4 }</text>
<text x="91.6" y="90.1">{ 2.4 }</text>
<text x="112.3" y="90.1">{ 2.4 }</text>
<text x="131.9" y="90.1">{ 0.41 }</text>
<text x="152.6" y="90.1">{ 0.18 }</text>
<text x="173.2" y="90.1">{ 0.12 }</text>
<text x="39.9" y="98.4">5</text>
<text x="53.5" y="100.4">{kgf}</text>
<text x="55.7" y="96.3">N</text>
<text x="72" y="100.4">{2.8}</text>
<text x="73.7" y="96.3">27</text>
<text x="92.6" y="100.4">{2.8}</text>
<text x="94.3" y="96.3">27</text>
<text x="113.3" y="100.4">{2.8}</text>
<text x="115" y="96.3">27</text>
<text x="131.9" y="100.4">{ 0.41 }</text>
<text x="135.1" y="96.3">4.0</text>
<text x="152.6" y="100.4">{ 0.18 }</text>
<text x="155.7" y="96.3">1.8</text>
<text x="173.2" y="100.4">{ 0.12 }</text>
<text x="176.4" y="96.3">1.2</text>
<text x="55.7" y="106.6">N</text>
<text x="73.7" y="106.6">30</text>
<text x="94.3" y="106.6">30</text>
<text x="115" y="106.6">30</text>
<text x="135.1" y="106.6">2.5</text>
<text x="155.7" y="106.6">1.8</text>
<text x="176.4" y="106.6">1.2</text>
<text x="39.9" y="108.6">6</text>
<text x="53.5" y="110.6">{kgf}</text>
<text x="72" y="110.6">{3.1}</text>
<text x="92.6" y="110.6">{3.1}</text>
<text x="113.3" y="110.6">{3.1}</text>
<text x="131.9" y="110.6">{ 0.26 }</text>
<text x="152.6" y="110.6">{ 0.18 }</text>
<text x="173.2" y="110.6">{ 0.12 }</text>
<text x="39.9" y="118.9">7</text>
<text x="55.7" y="116.9">N</text>
<text x="73.7" y="116.9">30</text>
<text x="94.3" y="116.9">30</text>
<text x="115" y="116.9">30</text>
<text x="135.1" y="116.9">2.5</text>
<text x="155.7" y="116.9">1.8</text>
<text x="176.4" y="116.9">1.2</text>
<text x="53.5" y="120.9">{kgf}</text>
<text x="72" y="120.9">{3.1}</text>
<text x="92.6" y="120.9">{3.1}</text>
<text x="113.3" y="120.9">{3.1}</text>
<text x="131.9" y="120.9">{ 0.26 }</text>
<text x="152.6" y="120.9">{ 0.18 }</text>
<text x="173.2" y="120.9">{ 0.12 }</text>
<text x="37.7" y="127.9">{</text>
<text x="45.9" y="127.9">} :参考単位</text>
<text x="70.2" y="127.9">Reference</text>
<text x="90" y="127.9">Unit</text>
<text x="20" y="136.6">【7. 接触抵抗測定箇所 CONTACT RESISTANCE MEASURING POINT 】</text>
<text x="43.5" y="240.7">REVISE ON PC ONLY</text>
<text x="95.4" y="240.6">TITLE:</text>
<text x="32.6" y="266.3">REV.</text>
<text x="56.9" y="266.3">DESCRIPTION</text>
<text x="20.2" y="272.7">DOCUMENT NUMBER</text>
<text x="150.4" y="273.5">CUSTOMER</text>
<text x="188.1" y="272.5">SHEET</text>
<text x="176.1" y="284.6">EN-127(2015-11</text>
<text x="193.2" y="288.6">rev.1)</text>
</g>
<g font-size="3.2">
<text x="99.7" y="274.5">TYPE</text>
<text x="99.9" y="270.8">DOC.</text>
<text x="116.5" y="272.7">DOC. PART</text>
<text x="187.3" y="278.8">12 OF 22</text>
</g>
<g font-size="2.3">
<text x="99.5" y="263.3">ELECTRONIC TECHNOLOGIES, LLC AND SHOULD NOT BE USED WITHOUT WRITTEN</text>
<text x="102.6" y="260.7">THIS DOCUMENT CONTAINS INFORMATION THAT IS PROPRIETARY TO MOLEX</text>
<text x="139" y="266">PERMISSION</text>
</g>
</svg>
